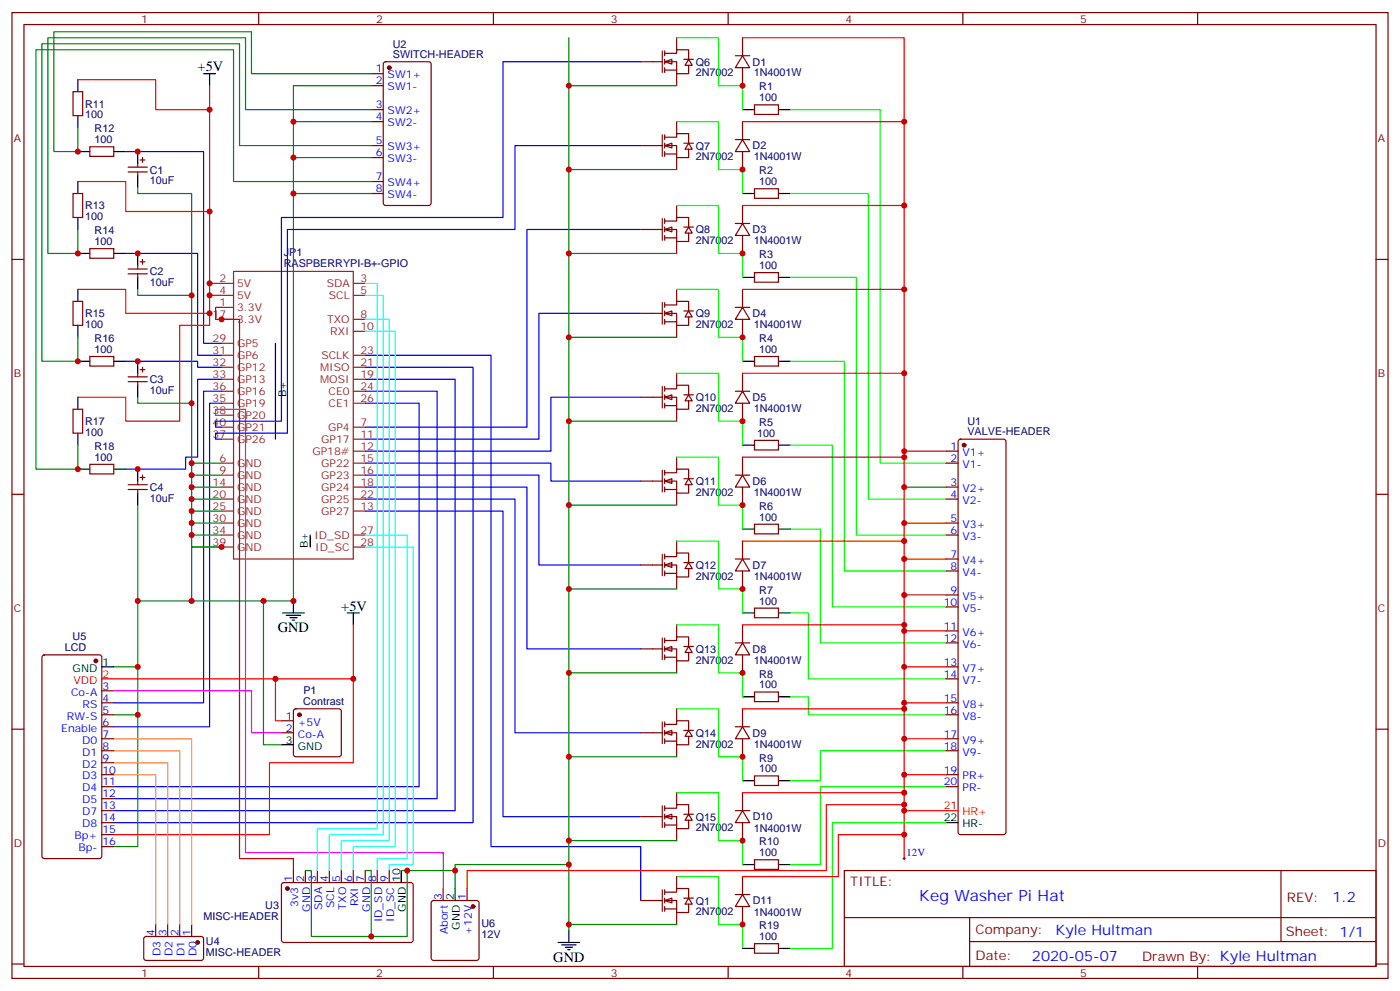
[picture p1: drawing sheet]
<svg xmlns="http://www.w3.org/2000/svg" width="412mm" height="292mm" viewBox="0 0 412 292" stroke-linecap="round" stroke-linejoin="round" font-family="sans-serif">
<g fill="none" stroke="#870000" stroke-width=".35">
<path d="M3.5 3.7h405.4v284.3h-405.4zM7.1 7.2h398.2v277.3h-398.2zM76.2 3.7v3.5M113.1 18.4l.5-.2h12.7l.6 .4 .1 41.2-.5 .6-12.9 .1-.7-.5v-41.1zM145.3 3.7v3.5M214.5 3.7v3.5M216.6 16.4h4.2M218.7 16.4l2.1 3.5h-4.2zM218.7 11.1v5.3M218.7 19.9v5.3M283.6 3.7v3.5M352.8 3.7v3.5"/>
<path d="M21.5 27h2.8v7h-2.8zM109.4 21.7h3.5M109.4 25.2h3.5M109.4 32.3h3.5M109.4 35.8h3.5M218.7 35.8v5.3M222.2 30.9h7.1v2.8h-7.1zM21.5 57h2.8v7h-2.8zM26.5 43.2h7v2.8h-7zM37.7 49.2h5.7M37.7 50.6h5.7M40.6 48.2v1"/>
<path d="M40.6 50.6v1.1M41.3 47.1h1.4M42 46.4v1.4M109.4 42.9h3.5M109.4 46.4h3.5M109.4 53.4h3.5M109.4 57h3.5M216.6 41.1h4.2M218.7 41.1l2.1 3.5h-4.2zM218.7 44.6v5.3M222.2 55.6h7.1v2.8h-7.1zM3.5 76.4h3.6"/>
<path d="M26.5 73.2h7v2.8h-7zM37.7 79.2h5.7M40.6 78.1v1.1M41.3 77.1h1.4M42 76.4v1.4M216.6 65.8h4.2M218.7 65.8l2.1 3.5h-4.2zM218.7 60.5v5.3M218.7 69.3v5.3M405.3 76.4h3.6M21.5 88.7h2.8v7.1h-2.8zM37.7 80.6h5.7"/>
<path d="M40.6 80.6v1.1M216.6 90.5h4.2M218.7 90.5l2.1 3.5h-4.2zM218.7 85.2v5.3M218.7 94v5.3M222.2 80.3h7.1v2.8h-7.1zM26.5 105h7v2.8h-7zM37.7 110.9h5.7M37.7 112.4h5.7M40.6 109.9v1M40.6 112.4v1M41.3 108.8h1.4"/>
<path d="M42 108.1v1.4M216.6 115.2h4.2M218.7 115.2l2.1 3.5h-4.2zM218.7 109.9v5.3M218.7 118.7v5.3M222.2 105h7.1v2.8h-7.1zM21.5 120.5h2.8v7h-2.8zM26.5 136.7h7v2.8h-7zM42 139.9v1.4M216.6 139.9h4.2M218.7 139.9l2.1 3.5h-4.2zM218.7 134.6v5.3"/>
<path d="M222.2 129.6h7.1v2.9h-7.1zM278.7 132.8h3.5M278.7 136.3h3.5M282.5 129.5l.4-.2h12.7l.5 .2 .2 .5v115l-.2 .5-.5 .2h-12.7l-.5-.2-.2-.5v-115zM3.5 145.5h3.6M37.7 142.7h5.7M37.7 144.1h5.7M40.6 141.6v1.1M40.6 144.1v1.1M41.3 140.6h1.4M218.7 143.4v5.3M218.7 159.3v5.3"/>
<path d="M222.2 154.3h7.1v2.9h-7.1zM278.7 143.4h3.5M278.7 146.9h3.5M278.7 154h3.5M278.7 157.5h3.5M405.3 145.5h3.6M216.6 164.6h4.2M218.7 164.6l2.1 3.5h-4.2zM218.7 168.1v5.3M222.2 179h7.1v2.9h-7.1zM278.7 164.6h3.5M278.7 168.1h3.5"/>
<path d="M278.7 175.2h3.5M278.7 178.7h3.5M12.6 193l.5-.2h16.2l.6 .4 .1 58.9-.5 .6-16.4 .1-.7-.5-.1-58.8zM216.6 189.3h4.2M218.7 189.3l2.1 3.5h-4.2zM218.7 184v5.3M218.7 192.8v5.3M278.7 189.3h3.5M278.7 185.7h3.5M278.7 196.3h3.5M278.7 199.8h3.5M3.5 214.7h3.6"/>
<path d="M30 214h3.5M30 206.9h3.5M30 210.4h3.5M30 217.5h3.5M30 203.4h3.5M216.6 214h4.2M218.7 214l2.1 3.5h-4.2zM218.7 208.7v5.3M218.7 217.5v5.3M222.2 203.7h7.1v2.9h-7.1zM278.7 206.9h3.5M278.7 210.4h3.5"/>
<path d="M278.7 217.5h3.5M405.3 214.7h3.6M30 238.7h3.5M30 221h3.5M30 228.1h3.5M30 231.6h3.5M30 224.5h3.5M30 235.1h3.5M216.6 238.7h4.2M218.7 238.7l2.1 3.5h-4.2zM218.7 233.4v5.3M222.2 228.4h7.1v2.8h-7.1z"/>
<path d="M278.7 221h3.5M278.7 228.1h3.5M278.7 231.6h3.5M30 242.2h3.5M30 245.7h3.5M30 249.2h3.5M86.4 256.3v3.5M90 256.3v3.5M93.5 256.3v3.5M97 256.3v3.5M100.5 256.3v3.5M104.1 256.3v3.5"/>
<path d="M107.6 256.3v3.5M111.1 256.3v3.5M114.7 256.3v3.5M218.7 242.2v5.3M222.2 253.1h7.1v2.8h-7.1zM248.7 256.3h156.6v28.2h-156.6zM377.3 256.3v20.9M42.6 275.9l.4-.2 16.5 .1 .5 .6-.1 5.9-.6 .5-16.5-.1-.5-.7v-5.6zM45.9 272.2v3.5M49.4 272.2v3.5M52.9 272.2v3.5M56.4 272.2v3.5"/>
<path d="M83.1 260l.5-.2 37.7 .1 .4 .6-.1 16.5-.6 .5-37.7-.1-.4-.6v-16.3zM248.7 270.1h156.5M285.6 277.2h119.6M285.6 270.1v14.2M3.5 283.8h3.6M76.2 284.5v3.5M145.3 284.5v3.5M214.5 284.5v3.5M283.6 284.5v3.5M352.8 284.5v3.5M405.3 283.8h3.6"/>
</g>
<g fill="none" stroke="#000" stroke-width=".35">
<path d="M22.9 23.5v3.5M22.9 34v3.6M60 21.7h3.5M61.7 21.7v3.5M218.7 32.3h3.5M229.3 32.3h3.5M22.9 53.4v3.6M22.9 44.6h3.6M33.5 44.6h3.5M40.6 44.6v3.6M40.6 51.7v3.5M218.7 57h3.5"/>
<path d="M229.3 57h3.5M22.9 64v3.6M22.9 74.6h3.6M33.5 74.6h3.5M40.6 74.6v3.5M22.9 85.2v3.5M22.9 95.8v3.5M40.6 81.7v3.5M218.7 81.7h3.5M229.3 81.7h3.5M22.9 106.4h3.6M22.9 116.9v3.6"/>
<path d="M33.5 106.4h3.5M40.6 106.4v3.5M40.6 113.4v3.5M81.1 101.1v28.2M218.7 106.4h3.5M229.3 106.4h3.5M22.9 127.5v3.6M22.9 138.1h3.6M33.5 138.1h3.5M40.6 138.1v3.5M218.7 131.1h3.5M229.3 131.1h3.5"/>
<path d="M40.6 145.2v3.5M91.4 157.5v3.5M218.7 155.8h3.5M229.3 155.8h3.5M86.4 176.9v3.5M30 196.3h3.5M83.3 180.4h6.3M84.3 181.2h4.2M85.4 181.9h2.1M86.1 182.6h.7M102.3 180.4h3.5M104.1 180.4v3.6"/>
<path d="M218.7 180.4h3.5M229.3 180.4h3.5M218.7 205.1h3.5M229.3 205.1h3.5M218.7 229.8h3.5M229.3 229.8h3.5M118.2 256.3v3.5M218.7 254.5h3.5M229.3 254.5h3.5M278.7 242.2h3.5M164.4 277.5h6.3M165.5 278.2h4.2"/>
<path d="M166.5 278.9h2.1M167.2 279.6h.7M167.6 273.9v3.6"/>
</g>
<g fill="none" stroke="#8c2424" stroke-width=".35">
<path d="M68.8 79.9h35.3v84.7h-35.3zM65.3 90.5h3.5M65.3 83.4h3.5M65.3 87h3.5M65.3 94h3.5M104.1 83.4h3.5M104.1 87h3.5M104.1 94h3.5M104.1 97.5h3.5M65.3 111.7h3.5M65.3 108.1h3.5M65.3 104.6h3.5"/>
<path d="M65.3 118.7h3.5M65.3 115.2h3.5M65.3 101.1h3.5M104.1 111.7h3.5M104.1 108.1h3.5M104.1 104.6h3.5M104.1 118.7h3.5M104.1 115.2h3.5M65.3 125.8h3.5M65.3 139.9h3.5M65.3 129.3h3.5M65.3 136.3h3.5"/>
<path d="M65.3 122.2h3.5M104.1 125.8h3.5M104.1 139.9h3.5M104.1 129.3h3.5M104.1 136.3h3.5M104.1 132.8h3.5M65.3 150.5h3.5M65.3 146.9h3.5M65.3 143.4h3.5M65.3 154h3.5M65.3 157.5h3.5M104.1 150.5h3.5"/>
<path d="M104.1 146.9h3.5M104.1 143.4h3.5M104.1 157.5h3.5M65.3 161h3.5M104.1 161h3.5"/>
</g>
<g fill="none" stroke="#00f" stroke-width=".35">
<path d="M37 44.6h23v56.5h5.3M37 74.6h21.2v30h7.1M188.7 67.6h-33.5v58.2h-47.6M188.7 92.3h-30v37h-51.1M37 106.4h21.2v1.7h7.1M65.3 111.7h-7.1v22.9h-3.5v3.5h-17.7M65.3 115.2h-5.3v91.7h-26.5M65.3 118.7h-3.6v95.3h-28.2M107.6 118.7h15.9v112.9h-90M107.6 115.2h21.2v119.9h-95.3M107.6 111.7h26.5v127h-100.6M107.6 108.1h31.7v134.1h-105.8"/>
<path d="M107.6 104.6h37v144.6h44.1v15.9M188.7 116.9h-26.4v15.9h-54.7M107.6 136.3h54.7v5.3h26.4M107.6 139.9h51.1v26.4h30M107.6 143.4h47.6v47.6h33.5M107.6 146.9h44.1v68.8h37M107.6 150.5h40.6v89.9h40.5"/>
</g>
<path d="M232.8 32.3h26.5v104h19.4M232.8 57h23v89.9h22.9M232.8 81.7h19.4v75.8h26.5M232.8 106.4h15.9v61.7h30M232.8 131.1h12.4v47.6h33.5M232.8 155.8h8.9v33.5h37M232.8 180.4h5.3v19.4h40.6M232.8 205.1h5.3v5.3h40.6M278.7 221h-37v8.8h-8.9M278.7 231.6h-37v22.9h-8.9" fill="none" stroke="#0f0" stroke-width=".35"/>
<g fill="#870000" stroke="#870000" stroke-width=".35">
<circle cx="284" cy="131.1" r=".53"/>
<circle cx="114.7" cy="19.9" r=".53"/>
<circle cx="58.2" cy="277.5" r=".53"/>
<circle cx="84.7" cy="261.6" r=".53"/>
<circle cx="28.2" cy="194.6" r=".53"/>
</g>
<path d="M22.9 23.5h23v8.8h15.8v-7.1M61.7 32.3v30h-24.7v-8.9h-14.1M61.7 62.3v30h-24.7v-7.1h-14.1M61.7 92.3v3.5h-8.8v28.2h-15.9v-7.1h-14.1M61.7 83.4h3.6M61.7 87h3.6M30 199.8h74.1M104.1 184v40.5h-24.7v21.2h-45.9M278.7 238.7h3.5" fill="none" stroke="#f00" stroke-width=".35"/>
<g fill="none" stroke="#008700" stroke-width=".35">
<path d="M109.4 35.8h-23v10.6M109.4 25.2h-23v10.6M109.4 32.3h-37.1v-21.2h-58.2v63.5h8.8v-7M109.4 21.7h-35.3v-12.4h-58.2v35.3h7v-7M40.6 55.2v1.8h15.8v30M109.4 57h-23v119.9h-30v-15.9h8.9h-8.9v-3.5M109.4 46.4h-23v10.6M109.4 53.4h-40.6v-38.8h-58.2v123.5h12.3v-7M109.4 42.9h-38.8v-30h-58.3v93.5h10.6v-7.1M40.6 85.2v1.8h15.8v31.7M40.6 116.9v1.8h15.8v17.6M56.4 139.9v3.5h8.9"/>
<path d="M65.3 136.3h-8.9v3.6h8.9M40.6 148.7v28.2h15.8M56.4 143.4v3.5h8.9M56.4 146.9v3.6h8.9M56.4 150.5v3.5h8.9M56.4 154v3.5h8.9M40.6 176.9v19.4h-7.1M40.6 196.3v52.9h-7.1M33.5 210.4h7.1"/>
</g>
<path d="M65.3 90.5h-1.8v3.5h7.1v158.8h15.8v3.5" fill="none" stroke="#c00" stroke-width=".35"/>
<path d="M65.3 122.2h-1.8v-1.7h8.8v130.5h58.2v10.6" fill="none" stroke="#f0f" stroke-width=".35"/>
<path d="M107.6 97.5h8.8v151.7h-12.3v7.1M107.6 94h7.1v153.5h-14.2v8.8M107.6 157.5h12.3v95.3h-8.8v3.5M107.6 161h14.1v93.5h-7v1.8" fill="none" stroke="#0ff" stroke-width=".35"/>
<path d="M33.5 217.5h22.9v54.7M33.5 228.1h12.4v44.1M33.5 224.5h15.9v47.7M33.5 221h19.4v51.2" fill="none" stroke="#f90" stroke-width=".35"/>
<path d="M266 252.8h.7M266.3 252.4v.7" fill="none" stroke="#000" stroke-width=".29"/>
<g fill="#fff" stroke="#870000" stroke-width=".35">
<path d="M195.8 18.2l2.1-.7v1.4z"/>
<path d="M202.8 17.5l1.1 1.7h-2.1z"/>
</g>
<path d="M188.7 18.2h6.4M195.1 15v6.3M195.8 15.7h3.5v-1.1h3.5v2.9M195.8 18.2h3.5v3.5h3.5v-2.5M195.8 15v1.4M195.8 17.5v1.4M195.8 19.9v1.4M199.3 11.1v3.5M201.4 17.5h2.9M195.8 20.6h3.5M199.3 21.7v3.5" fill="none" stroke="#870000" stroke-width=".35"/>
<g fill="#fff" stroke="#870000" stroke-width=".35">
<path d="M195.8 42.9l2.1-.7v1.4z"/>
<path d="M202.8 42.2l1.1 1.7h-2.1z"/>
</g>
<path d="M195.1 39.7v6.3M195.8 39.7v1.4M199.3 35.8v3.5M188.7 42.9h6.4M195.8 40.4h3.5v-1.1h3.5v2.9M195.8 42.9h3.5v3.5h3.5v-2.5M195.8 45.3h3.5M195.8 42.2v1.4M195.8 44.6v1.4M199.3 46.4v3.5M201.4 42.2h2.9" fill="none" stroke="#870000" stroke-width=".35"/>
<g fill="#fff" stroke="#870000" stroke-width=".35">
<path d="M195.8 67.6l2.1-.7v1.4z"/>
<path d="M202.8 66.9l1.1 1.7h-2.1z"/>
</g>
<path d="M188.7 67.6h6.4M195.1 64.4v6.3M195.8 65.1h3.5v-1.1h3.5v2.9M195.8 67.6h3.5v3.5h3.5v-2.5M195.8 70h3.5M195.8 64.4v1.4M195.8 66.9v1.4M195.8 69.3v1.4M199.3 60.5v3.5M199.3 71.1v3.5M201.4 66.9h2.9" fill="none" stroke="#870000" stroke-width=".35"/>
<g fill="#fff" stroke="#870000" stroke-width=".35">
<path d="M195.8 92.3l2.1-.8v1.5z"/>
<path d="M202.8 91.5l1.1 1.8h-2.1z"/>
</g>
<path d="M188.7 92.3h6.4M195.1 89.1v6.3M195.8 89.8h3.5v-1.1h3.5v2.8M195.8 92.3h3.5v3.5h3.5v-2.5M195.8 94.7h3.5M195.8 89.1v1.4M195.8 91.5v1.5M195.8 94v1.4M199.3 85.2v3.5M199.3 95.8v3.5M201.4 91.5h2.9" fill="none" stroke="#870000" stroke-width=".35"/>
<g fill="#fff" stroke="#870000" stroke-width=".35">
<path d="M195.8 116.9l2.1-.7v1.5z"/>
<path d="M202.8 116.2l1.1 1.8h-2.1z"/>
</g>
<path d="M188.7 116.9h6.4M195.1 113.8v6.3M195.8 114.5h3.5v-1.1h3.5v2.8M195.8 116.9h3.5v3.6h3.5v-2.5M195.8 119.4h3.5M195.8 113.8v1.4M195.8 116.2v1.5M195.8 118.7v1.4M199.3 109.9v3.5M201.4 116.2h2.9M199.3 120.5v3.5" fill="none" stroke="#870000" stroke-width=".35"/>
<g fill="#fff" stroke="#870000" stroke-width=".35">
<path d="M195.8 141.6l2.1-.7v1.4z"/>
<path d="M202.8 140.9l1.1 1.8h-2.1z"/>
</g>
<path d="M195.1 138.5v6.3M195.8 139.2h3.5v-1.1h3.5v2.8M195.8 138.5v1.4M199.3 134.6v3.5M188.7 141.6h6.4M195.8 141.6h3.5v3.6h3.5v-2.5M195.8 144.1h3.5M195.8 140.9v1.4M195.8 143.4v1.4M199.3 145.2v3.5M201.4 140.9h2.9" fill="none" stroke="#870000" stroke-width=".35"/>
<g fill="#fff" stroke="#870000" stroke-width=".35">
<path d="M195.8 166.3l2.1-.7v1.4z"/>
<path d="M202.8 165.6l1.1 1.8h-2.1z"/>
</g>
<path d="M199.3 159.3v3.5M188.7 166.3h6.4M195.1 163.2v6.3M195.8 163.9h3.5v-1.1h3.5v2.8M195.8 166.3h3.5v3.6h3.5v-2.5M195.8 168.8h3.5M195.8 163.2v1.4M195.8 165.6v1.4M195.8 168.1v1.4M199.3 169.9v3.5M201.4 165.6h2.9" fill="none" stroke="#870000" stroke-width=".35"/>
<g fill="#fff" stroke="#870000" stroke-width=".35">
<path d="M195.8 191l2.1-.7v1.4z"/>
<path d="M202.8 190.3l1.1 1.8h-2.1z"/>
</g>
<path d="M188.7 191h6.4M195.1 187.9v6.3M195.8 188.6h3.5v-1.1h3.5v2.8M195.8 191h3.5v3.6h3.5v-2.5M195.8 193.5h3.5M195.8 187.9v1.4M195.8 190.3v1.4M195.8 192.8v1.4M199.3 184v3.5M199.3 194.6v3.5M201.4 190.3h2.9" fill="none" stroke="#870000" stroke-width=".35"/>
<g fill="#fff" stroke="#870000" stroke-width=".35">
<path d="M195.8 215.7l2.1-.7v1.4z"/>
<path d="M202.8 215l1.1 1.8h-2.1z"/>
</g>
<path d="M188.7 215.7h6.4M195.1 212.5v6.4M195.8 213.3h3.5v-1.1h3.5v2.8M195.8 215.7h3.5v3.6h3.5v-2.5M195.8 218.2h3.5M195.8 212.5v1.5M195.8 215v1.4M195.8 217.5v1.4M199.3 208.7v3.5M199.3 219.3v3.5M201.4 215h2.9" fill="none" stroke="#870000" stroke-width=".35"/>
<g fill="#fff" stroke="#870000" stroke-width=".35">
<path d="M195.8 240.4l2.1-.7v1.4z"/>
<path d="M202.8 239.7l1.1 1.8h-2.1z"/>
</g>
<g fill="none" stroke="#870000" stroke-width=".35">
<path d="M82.9 212.2h3.5M82.9 215.7h3.5M86.7 208.9l.4-.2h12.7l.5 .2 .2 .5v12.7l-.2 .5-.5 .2h-12.7l-.5-.3-.2-.4v-12.7zM195.1 237.2v6.4M195.8 237.9h3.5v-1h3.5v2.8M195.8 237.2v1.5M195.8 239.7v1.4M199.3 233.4v3.5M201.4 239.7h2.9M188.7 240.4h6.4M195.8 240.4h3.5v3.5h3.5v-2.4M195.8 242.9h3.5"/>
<path d="M195.8 242.2v1.4M199.3 243.9v3.6M127.2 265.3l.5-.2h12.7l.5 .2 .2 .5v16.2l-.2 .5-.5 .3h-12.7l-.5-.3-.2-.5v-16.2zM130.5 261.6v3.5M137.6 261.6v3.5"/>
</g>
<path d="M199.3 11.1h12.4v14.1h7v7.1M199.3 35.8h12.4v14.1h7v7.1M199.3 60.5h12.4v14.1h7v7.1M199.3 85.2h12.4v14.1h7v7.1M199.3 109.9h12.4v14.1h7v7.1M199.3 134.6h12.4v14.1h7v7.1M199.3 159.3h12.4v14.1h7v7M199.3 184h12.4v14.1h7v7M199.3 208.7h12.4v14.1h7v7M199.3 233.4h12.4v14.1h7v7M199.3 258.1h12.4v14.1h7v7" fill="none" stroke="#0f0" stroke-width=".35"/>
<path d="M188.7 18.2h-40.5v45.8h-65.3v60h-19.4v1.8h1.8M188.7 42.9h-37v24.7h-67v59.9h-21.2v1.8h1.8" fill="none" stroke="#00f" stroke-width=".35"/>
<path d="M107.6 87h5.3v158.7h-15.9v10.6M107.6 83.4h3.5v160.5h-17.6v12.4" fill="none" stroke="#0ff" stroke-width=".35"/>
<g fill="#870000" stroke="#870000" stroke-width=".35">
<circle cx="88.2" cy="210.4" r=".53"/>
<circle cx="139.3" cy="266.9" r=".53"/>
</g>
<path d="M82.9 219.3h3.5M134.1 261.6v3.5" fill="none" stroke="#000" stroke-width=".35"/>
<path d="M33.5 203.4h40.6v12.3h8.8" fill="none" stroke="#f0f" stroke-width=".35"/>
<path d="M218.7 11.1h47.6v241.7M218.7 35.8h47.6M218.7 60.5h47.6M218.7 85.2h47.6M81.1 199.8v12.4h1.8" fill="none" stroke="#f00" stroke-width=".35"/>
<path d="M77.6 176.9v42.4h5.3" fill="none" stroke="#008700" stroke-width=".35"/>
<g fill="#fff" stroke="#870000" stroke-width=".35">
<path d="M195.8 265.1l2.1-.7v1.4z"/>
<path d="M202.8 264.4l1.1 1.8h-2.1z"/>
</g>
<g fill="none" stroke="#870000" stroke-width=".35">
<path d="M199.3 258.1v3.5M218.7 258.1v5.2M188.7 265.1h6.4M195.1 261.9v6.4M195.8 262.6h3.5v-1h3.5v2.8M195.8 265.1h3.5v3.5h3.5v-2.4M195.8 267.6h3.5M195.8 261.9v1.4M195.8 264.4v1.4M195.8 266.9v1.4M199.3 268.6v3.6M201.4 264.4h2.9"/>
<path d="M216.6 263.3h4.2M218.7 263.3l2.1 3.6h-4.2zM218.7 266.9v5.3M222.2 277.8h7.1v2.8h-7.1z"/>
</g>
<path d="M218.7 279.2h3.5M229.3 279.2h3.5" fill="none" stroke="#000" stroke-width=".35"/>
<path d="M278.7 242.2h-33.5v37h-12.4" fill="none" stroke="#0f0" stroke-width=".35"/>
<g fill="none" stroke="#f00" stroke-width=".35">
<path d="M218.7 109.9h47.6M218.7 134.6h47.6M266.3 132.8h12.4M218.7 159.3h47.6M266.3 154h12.4M266.3 164.6h12.4M266.3 175.2h12.4M218.7 184h47.6M266.3 196.3h12.4M266.3 185.7h12.4M218.7 208.7h47.6M266.3 206.9h12.4"/>
<path d="M266.3 217.5h12.4M218.7 233.4h47.6M266.3 236.9h-22.9v19.4h-105.8v5.3M266.3 228.1h12.4M266.3 238.7h12.4M266.3 245.7h-19.4v12.4h-28.2"/>
</g>
<g fill="none" stroke="#008700" stroke-width=".35">
<path d="M167.6 11.1v262.8M167.6 25.2h31.7M167.6 49.9h31.7M167.6 74.6h31.7M167.6 99.3h31.7M167.6 124h31.7M167.6 148.7h31.7M266.3 143.4h12.4M167.6 173.4h31.7M167.6 198.1h31.7M167.6 222.8h31.7M90 256.3h1.7v19.4h17.7"/>
<path d="M107.6 256.3h1.8v19.4h10.5v-19.4M118.2 256.3h15.9M167.6 254.5h-33.5v7.1M167.6 247.5h31.7M167.6 272.2h31.7"/>
</g>
<g fill="#c00">
<circle cx="109.4" cy="275.7" r=".88"/>
<circle cx="134.1" cy="256.3" r=".88"/>
<circle cx="266.3" cy="236.9" r=".88"/>
<circle cx="167.6" cy="272.2" r=".88"/>
<circle cx="167.6" cy="222.8" r=".88"/>
<circle cx="167.6" cy="173.4" r=".88"/>
<circle cx="167.6" cy="124" r=".88"/>
<circle cx="167.6" cy="74.6" r=".88"/>
<circle cx="167.6" cy="25.2" r=".88"/>
<circle cx="266.3" cy="238.7" r=".88"/>
<circle cx="266.3" cy="217.5" r=".88"/>
<circle cx="266.3" cy="196.3" r=".88"/>
<circle cx="266.3" cy="164.6" r=".88"/>
<circle cx="266.3" cy="143.4" r=".88"/>
<circle cx="266.3" cy="109.9" r=".88"/>
<circle cx="266.3" cy="184" r=".88"/>
<circle cx="266.3" cy="208.7" r=".88"/>
<circle cx="266.3" cy="233.4" r=".88"/>
<circle cx="218.7" cy="272.2" r=".88"/>
<circle cx="218.7" cy="222.8" r=".88"/>
<circle cx="266.3" cy="60.5" r=".88"/>
<circle cx="77.6" cy="176.9" r=".88"/>
<circle cx="218.7" cy="198.1" r=".88"/>
<circle cx="218.7" cy="124" r=".88"/>
<circle cx="65.3" cy="94" r=".88"/>
<circle cx="40.6" cy="196.3" r=".88"/>
<circle cx="61.7" cy="87" r=".88"/>
<circle cx="61.7" cy="92.3" r=".88"/>
<circle cx="61.7" cy="32.3" r=".88"/>
<circle cx="22.9" cy="44.6" r=".88"/>
<circle cx="22.9" cy="74.6" r=".88"/>
<circle cx="22.9" cy="106.4" r=".88"/>
<circle cx="22.9" cy="138.1" r=".88"/>
<circle cx="56.4" cy="118.7" r=".88"/>
<circle cx="56.4" cy="176.9" r=".88"/>
<circle cx="86.4" cy="176.9" r=".88"/>
<circle cx="65.3" cy="161" r=".88"/>
<circle cx="56.4" cy="154" r=".88"/>
<circle cx="56.4" cy="146.9" r=".88"/>
<circle cx="56.4" cy="139.9" r=".88"/>
<circle cx="86.4" cy="35.8" r=".88"/>
<circle cx="86.4" cy="57" r=".88"/>
<circle cx="40.6" cy="106.4" r=".88"/>
<circle cx="40.6" cy="44.6" r=".88"/>
<circle cx="40.6" cy="74.6" r=".88"/>
<circle cx="40.6" cy="138.1" r=".88"/>
<circle cx="86.4" cy="46.4" r=".88"/>
<circle cx="56.4" cy="143.4" r=".88"/>
<circle cx="56.4" cy="150.5" r=".88"/>
<circle cx="56.4" cy="157.5" r=".88"/>
<circle cx="56.4" cy="136.3" r=".88"/>
<circle cx="56.4" cy="87" r=".88"/>
<circle cx="61.7" cy="62.3" r=".88"/>
<circle cx="61.7" cy="83.4" r=".88"/>
<circle cx="40.6" cy="176.9" r=".88"/>
<circle cx="40.6" cy="210.4" r=".88"/>
<circle cx="218.7" cy="99.3" r=".88"/>
<circle cx="218.7" cy="148.7" r=".88"/>
<circle cx="218.7" cy="247.5" r=".88"/>
<circle cx="218.7" cy="173.4" r=".88"/>
<circle cx="104.1" cy="199.8" r=".88"/>
<circle cx="81.1" cy="199.8" r=".88"/>
<circle cx="218.7" cy="25.2" r=".88"/>
<circle cx="218.7" cy="49.9" r=".88"/>
<circle cx="218.7" cy="74.6" r=".88"/>
<circle cx="266.3" cy="35.8" r=".88"/>
<circle cx="266.3" cy="85.2" r=".88"/>
<circle cx="266.3" cy="245.7" r=".88"/>
<circle cx="266.3" cy="159.3" r=".88"/>
<circle cx="266.3" cy="134.6" r=".88"/>
<circle cx="266.3" cy="132.8" r=".88"/>
<circle cx="266.3" cy="154" r=".88"/>
<circle cx="266.3" cy="175.2" r=".88"/>
<circle cx="266.3" cy="206.9" r=".88"/>
<circle cx="266.3" cy="228.1" r=".88"/>
<circle cx="167.6" cy="49.9" r=".88"/>
<circle cx="167.6" cy="99.3" r=".88"/>
<circle cx="167.6" cy="148.7" r=".88"/>
<circle cx="167.6" cy="198.1" r=".88"/>
<circle cx="167.6" cy="247.5" r=".88"/>
<circle cx="167.6" cy="254.5" r=".88"/>
<circle cx="266.3" cy="185.7" r=".88"/>
<circle cx="119.9" cy="256.3" r=".88"/>
</g>
<text font-size="4.6" fill="#00f" x="270.8" y="265.3">Keg Washer Pi Hat</text>
<g font-size="4.2">
<text x="58.2" y="21">+5V</text>
<text x="100.5" y="179.7">+5V</text>
<text x="81.8" y="186.1">GND</text>
<text x="163" y="283.1">GND</text>
</g>
<g font-size="4.2" fill="#00f">
<text x="392.5" y="265.6">1.2</text>
<text x="310.9" y="275.1">Kyle Hultman</text>
<text x="304" y="282.9">2020-05-07</text>
</g>
<g font-size="3.9" fill="#800">
<text x="250.5" y="260.9">TITLE:</text>
<text x="379.1" y="265.6">REV:</text>
<text x="287.4" y="275.1">Company:</text>
<text x="378.7" y="275.7">Sheet: 1/1</text>
<text x="287.4" y="282.8">Date:</text>
<text x="336.4" y="282.8">Drawn By: Kyle Hultman</text>
</g>
<g font-size="3.2" fill="#800">
<text x="41.6" y="6.7">1</text>
<text x="110.8" y="6.7">2</text>
<text x="179.9" y="6.7">3</text>
<text x="249.1" y="6.7">4</text>
<text x="318.2" y="6.7">5</text>
<text x="4.1" y="41.8">A</text>
<text x="405.9" y="41.8">A</text>
<text x="4.1" y="110.9">B</text>
<text x="405.9" y="110.9">B</text>
<text x="4.1" y="180.1">C</text>
<text x="405.9" y="180.1">C</text>
<text x="4.1" y="249.2">D</text>
<text x="405.9" y="249.2">D</text>
<text x="41.6" y="287.5">1</text>
<text x="110.8" y="287.5">2</text>
<text x="179.9" y="287.5">3</text>
<text x="249.1" y="287.5">4</text>
<text x="318.2" y="287.5">5</text>
</g>
<g font-size="3.2" fill="#000080">
<text x="115.7" y="17">SWITCH-HEADER</text>
<text x="115.7" y="14">U2</text>
<text x="205" y="22.5">2N7002</text>
<text x="205" y="19.3">Q6</text>
<text x="221.7" y="19.3">D1</text>
<text x="222.1" y="22.5">1N4001W</text>
<text x="223.7" y="29.8">100</text>
<text x="223.7" y="26.6">R1</text>
<text x="25" y="34.8">100</text>
<text x="25" y="31.7">R11</text>
<text x="27.9" y="39">R12</text>
<text x="27.9" y="42.2">100</text>
<text x="205" y="47.2">2N7002</text>
<text x="205" y="44">Q7</text>
<text x="221.7" y="44">D2</text>
<text x="222.1" y="47.2">1N4001W</text>
<text x="44.1" y="51.1">C1</text>
<text x="223.7" y="51.3">R2</text>
<text x="44.1" y="54.3">10uF</text>
<text x="223.7" y="54.5">100</text>
<text x="25" y="64.8">100</text>
<text x="25" y="61.6">R13</text>
<text x="27.9" y="69">R14</text>
<text x="205" y="71.9">2N7002</text>
<text x="205" y="68.7">Q8</text>
<text x="221.7" y="68.7">D3</text>
<text x="222.1" y="71.9">1N4001W</text>
<text x="27.9" y="72.1">100</text>
<text x="83.6" y="75.4">JP1</text>
<text x="223.7" y="76">R3</text>
<text x="44.1" y="81">C2</text>
<text x="83.6" y="78.7">RASPBERRYPI-B+-GPIO</text>
<text x="223.7" y="79.2">100</text>
<text x="44.1" y="84.2">10uF</text>
<text x="25" y="93.4">R15</text>
<text x="205" y="93.4">Q9</text>
<text x="221.7" y="93.4">D4</text>
<text x="25" y="96.6">100</text>
<text x="27.9" y="100.7">R16</text>
<text x="205" y="96.6">2N7002</text>
<text x="222.1" y="96.6">1N4001W</text>
<text x="223.7" y="100.7">R4</text>
<text x="27.9" y="103.9">100</text>
<text x="223.7" y="103.9">100</text>
<text x="44.1" y="112.8">C3</text>
<text x="44.1" y="116">10uF</text>
<text x="205" y="118.1">Q10</text>
<text x="221.7" y="118">D5</text>
<text x="25" y="125.1">R17</text>
<text x="205" y="121.3">2N7002</text>
<text x="222.1" y="121.4">1N4001W</text>
<text x="223.7" y="125.4">R5</text>
<text x="285" y="125">U1</text>
<text x="25" y="128.3">100</text>
<text x="223" y="128.6">100</text>
<text x="285" y="128.1">VALVE-HEADER</text>
<text x="27.9" y="135.6">100</text>
<text x="27.9" y="132.5">R18</text>
<text x="205" y="142.8">Q11</text>
<text x="221.7" y="142.7">D6</text>
<text x="44.1" y="147.7">10uF</text>
<text x="44.1" y="144.5">C4</text>
<text x="205" y="146">2N7002</text>
<text x="222.1" y="146.1">1N4001W</text>
<text x="223.7" y="153.3">100</text>
<text x="223.7" y="150.1">R6</text>
<text x="205" y="167.5">Q12</text>
<text x="221.7" y="167.4">D7</text>
<text x="205" y="170.7">2N7002</text>
<text x="222.1" y="170.8">1N4001W</text>
<text x="223.7" y="178">100</text>
<text x="223.7" y="174.8">R7</text>
<text x="19.1" y="191.6">LCD</text>
<text x="21.4" y="188.4">U5</text>
<text x="205" y="195.4">2N7002</text>
<text x="205" y="192.2">Q13</text>
<text x="221.7" y="192.1">D8</text>
<text x="222.1" y="195.5">1N4001W</text>
<text x="223.7" y="202.7">100</text>
<text x="223.7" y="199.5">R8</text>
<text x="89.4" y="207.4">Contrast</text>
<text x="89.4" y="204.3">P1</text>
<text x="205" y="220.1">2N7002</text>
<text x="205" y="216.9">Q14</text>
<text x="221.7" y="216.8">D9</text>
<text x="222.1" y="220.2">1N4001W</text>
<text x="223.7" y="227.4">100</text>
<text x="223.7" y="224.2">R9</text>
<text x="205" y="244.8">2N7002</text>
<text x="205" y="241.6">Q15</text>
<text x="221.8" y="241.5">D10</text>
<text x="222.1" y="244.9">1N4001W</text>
<text x="223.7" y="248.9">R10</text>
<text x="223.7" y="252.1">100</text>
<text x="78.1" y="267.7">U3</text>
<text x="205" y="269.5">2N7002</text>
<text x="205" y="266.3">Q1</text>
<text x="221.8" y="266.2">D11</text>
<text x="222.1" y="269.6">1N4001W</text>
<text x="60" y="270.8">MISC-HEADER</text>
<text x="141.8" y="273">U6</text>
<text x="223.7" y="273.6">R19</text>
<text x="60.7" y="281.3">MISC-HEADER</text>
<text x="60.7" y="278.2">U4</text>
<text x="141.8" y="276.2">12V</text>
<text x="223.7" y="276.8">100</text>
</g>
<g font-size="3.2" fill="#00f">
<text x="110.7" y="21.3">1</text>
<text x="114.2" y="23.1">SW1+</text>
<text x="110.7" y="24.9">2</text>
<text x="114.2" y="26.6">SW1-</text>
<text x="110.7" y="31.9">3</text>
<text x="110.7" y="35.5">4</text>
<text x="114.2" y="33.7">SW2+</text>
<text x="114.2" y="37.2">SW2-</text>
<text x="110.7" y="42.5">5</text>
<text x="110.7" y="46">6</text>
<text x="114.2" y="44.3">SW3+</text>
<text x="114.2" y="47.8">SW3-</text>
<text x="110.7" y="53.1">7</text>
<text x="110.7" y="56.6">8</text>
<text x="114.2" y="54.9">SW4+</text>
<text x="114.2" y="58.4">SW4-</text>
<text x="280" y="132.5">1</text>
<text x="280" y="136">2</text>
<text x="283.5" y="134.2">V1+</text>
<text x="283.5" y="137.8">V1-</text>
<text x="280" y="143.1">3</text>
<text x="280" y="146.6">4</text>
<text x="283.5" y="144.8">V2+</text>
<text x="283.5" y="148.3">V2-</text>
<text x="280" y="153.6">5</text>
<text x="283.5" y="155.4">V3+</text>
<text x="280" y="157.2">6</text>
<text x="283.5" y="158.9">V3-</text>
<text x="280" y="164.2">7</text>
<text x="280" y="167.7">8</text>
<text x="283.5" y="166">V4+</text>
<text x="283.5" y="169.5">V4-</text>
<text x="278" y="178.3">10</text>
<text x="280" y="174.8">9</text>
<text x="283.5" y="176.6">V5+</text>
<text x="278" y="185.4">11</text>
<text x="283.5" y="180.1">V5-</text>
<text x="278" y="188.9">12</text>
<text x="283.5" y="187.1">V6+</text>
<text x="283.5" y="190.7">V6-</text>
<text x="278" y="196">13</text>
<text x="283.5" y="197.7">V7+</text>
<text x="30.2" y="203">3</text>
<text x="278" y="199.5">14</text>
<text x="283.5" y="201.3">V7-</text>
<text x="20.9" y="204.8">Co-A</text>
<text x="24.3" y="208.3">RS</text>
<text x="30.2" y="206.6">4</text>
<text x="278" y="206.6">15</text>
<text x="283.5" y="208.3">V8+</text>
<text x="18" y="215.4">Enable</text>
<text x="19.7" y="211.8">RW-S</text>
<text x="30.2" y="210.1">5</text>
<text x="30.2" y="213.6">6</text>
<text x="84.2" y="211.8">1</text>
<text x="84.2" y="215.4">2</text>
<text x="87.7" y="213.6">+5V</text>
<text x="278" y="210.1">16</text>
<text x="283.5" y="211.8">V8-</text>
<text x="24.2" y="218.9">D0</text>
<text x="30.2" y="217.1">7</text>
<text x="30.2" y="220.7">8</text>
<text x="87.7" y="217.1">Co-A</text>
<text x="278" y="217.1">17</text>
<text x="278" y="220.7">18</text>
<text x="283.5" y="218.9">V9+</text>
<text x="24.2" y="222.4">D1</text>
<text x="24.2" y="226">D2</text>
<text x="30.2" y="224.2">9</text>
<text x="30.2" y="227.7">10</text>
<text x="278" y="227.7">19</text>
<text x="283.5" y="222.4">V9-</text>
<text x="24.2" y="229.5">D3</text>
<text x="24.2" y="233">D4</text>
<text x="30.2" y="231.2">11</text>
<text x="278" y="231.2">20</text>
<text x="283.5" y="229.5">PR+</text>
<text x="283.5" y="233">PR-</text>
<text x="24.2" y="236.5">D5</text>
<text x="30.2" y="234.8">12</text>
<text x="30.2" y="238.3">13</text>
<text x="24.2" y="240.1">D7</text>
<text x="24.2" y="243.6">D8</text>
<text x="30.2" y="241.8">14</text>
<text x="30.2" y="245.4">15</text>
<text x="21.9" y="247.1">Bp+</text>
<text x="23.1" y="250.6">Bp-</text>
<text x="30.2" y="248.9">16</text>
<text x="267.1" y="251.9">12V</text>
<text x="86.1" y="259.6" transform="rotate(-90 86.1 259.6)">1</text>
<text x="89.6" y="259.6" transform="rotate(-90 89.6 259.6)">2</text>
<text x="93.1" y="259.6" transform="rotate(-90 93.1 259.6)">3</text>
<text x="96.7" y="259.6" transform="rotate(-90 96.7 259.6)">4</text>
<text x="100.2" y="259.6" transform="rotate(-90 100.2 259.6)">5</text>
<text x="103.7" y="259.6" transform="rotate(-90 103.7 259.6)">6</text>
<text x="107.2" y="259.6" transform="rotate(-90 107.2 259.6)">7</text>
<text x="110.8" y="259.6" transform="rotate(-90 110.8 259.6)">8</text>
<text x="114.3" y="259.6" transform="rotate(-90 114.3 259.6)">9</text>
<text x="87.8" y="267" transform="rotate(-90 87.8 267)">3v3</text>
<text x="91.4" y="268.4" transform="rotate(-90 91.4 268.4)">GND</text>
<text x="94.9" y="267.9" transform="rotate(-90 94.9 267.9)">SDA</text>
<text x="98.4" y="267.3" transform="rotate(-90 98.4 267.3)">SCL</text>
<text x="102" y="267.8" transform="rotate(-90 102 267.8)">TXO</text>
<text x="105.5" y="266.8" transform="rotate(-90 105.5 266.8)">RXI</text>
<text x="109" y="268.4" transform="rotate(-90 109 268.4)">GND</text>
<text x="130.2" y="264.9" transform="rotate(-90 130.2 264.9)">3</text>
<text x="137.2" y="264.9" transform="rotate(-90 137.2 264.9)">1</text>
<text x="45.5" y="275.5" transform="rotate(-90 45.5 275.5)">4</text>
<text x="49" y="275.5" transform="rotate(-90 49 275.5)">3</text>
<text x="52.6" y="275.5" transform="rotate(-90 52.6 275.5)">2</text>
<text x="56.1" y="275.5" transform="rotate(-90 56.1 275.5)">1</text>
<text x="112.5" y="271.5" transform="rotate(-90 112.5 271.5)">ID_SD</text>
<text x="116.1" y="271.3" transform="rotate(-90 116.1 271.3)">ID_SC</text>
<text x="131.9" y="275.1" transform="rotate(-90 131.9 275.1)">Abort</text>
<text x="139" y="275.2" transform="rotate(-90 139 275.2)">+12V</text>
<text x="47.3" y="281.5" transform="rotate(-90 47.3 281.5)">D3</text>
<text x="50.8" y="281.5" transform="rotate(-90 50.8 281.5)">D2</text>
<text x="54.3" y="281.5" transform="rotate(-90 54.3 281.5)">D1</text>
<text x="57.9" y="281.5" transform="rotate(-90 57.9 281.5)">D0</text>
</g>
<g font-size="3.2" fill="#8d2323">
<text x="64.7" y="83.1">2</text>
<text x="106.2" y="83.1">3</text>
<text x="64.7" y="86.6">4</text>
<text x="69.8" y="88">5V</text>
<text x="69.8" y="84.5">5V</text>
<text x="96.2" y="84.5">SDA</text>
<text x="96.9" y="88">SCL</text>
<text x="106.2" y="86.6">5</text>
<text x="62.6" y="93.7">17</text>
<text x="64.7" y="90.1">1</text>
<text x="69.8" y="91.5">3.3V</text>
<text x="69.8" y="95.1">3.3V</text>
<text x="96.4" y="95.1">TXO</text>
<text x="106.2" y="93.7">8</text>
<text x="62.6" y="100.7">29</text>
<text x="97.3" y="98.6">RXI</text>
<text x="106.2" y="97.2">10</text>
<text x="62.6" y="104.2">31</text>
<text x="62.6" y="107.8">32</text>
<text x="69.8" y="102.1">GP5</text>
<text x="69.8" y="105.7">GP6</text>
<text x="94.7" y="105.7">SCLK</text>
<text x="106.2" y="107.8">21</text>
<text x="106.2" y="104.2">23</text>
<text x="62.6" y="111.3">33</text>
<text x="69.8" y="109.2">GP12</text>
<text x="69.8" y="112.7">GP13</text>
<text x="94.3" y="112.7">MOSI</text>
<text x="94.3" y="109.2">MISO</text>
<text x="106.2" y="111.3">19</text>
<text x="62.6" y="118.4">35</text>
<text x="62.6" y="114.8">36</text>
<text x="69.8" y="119.8">GP19</text>
<text x="69.8" y="116.2">GP16</text>
<text x="96.8" y="119.8">CE1</text>
<text x="96.8" y="116.2">CE0</text>
<text x="106.2" y="118.4">26</text>
<text x="106.2" y="114.8">24</text>
<text x="62.6" y="121.9">38</text>
<text x="62.6" y="125.4">40</text>
<text x="69.8" y="123.3">GP20</text>
<text x="106.2" y="125.4">7</text>
<text x="62.6" y="128.9">37</text>
<text x="69.8" y="130.4">GP26</text>
<text x="69.8" y="126.8">GP21</text>
<text x="94.6" y="130.4">GP17</text>
<text x="96.6" y="126.8">GP4</text>
<text x="106.2" y="128.9">11</text>
<text x="64.7" y="136">6</text>
<text x="69.8" y="137.4">GND</text>
<text x="92" y="133.9">GP18#</text>
<text x="94.6" y="137.4">GP22</text>
<text x="106.2" y="136">15</text>
<text x="106.2" y="132.5">12</text>
<text x="62.6" y="143.1">14</text>
<text x="64.7" y="139.5">9</text>
<text x="69.8" y="140.9">GND</text>
<text x="94.6" y="140.9">GP23</text>
<text x="106.2" y="143.1">18</text>
<text x="106.2" y="139.5">16</text>
<text x="62.6" y="146.6">20</text>
<text x="69.8" y="148">GND</text>
<text x="69.8" y="144.5">GND</text>
<text x="94.6" y="148">GP25</text>
<text x="94.6" y="144.5">GP24</text>
<text x="106.2" y="146.6">22</text>
<text x="62.6" y="150.1">25</text>
<text x="62.6" y="153.6">30</text>
<text x="69.8" y="151.5">GND</text>
<text x="69.8" y="155">GND</text>
<text x="94.6" y="151.5">GP27</text>
<text x="106.2" y="150.1">13</text>
<text x="62.6" y="157.2">34</text>
<text x="62.6" y="160.7">39</text>
<text x="69.8" y="158.6">GND</text>
<text x="92.6" y="158.6">ID_SD</text>
<text x="106.2" y="157.2">27</text>
<text x="106.2" y="160.7">28</text>
<text x="69.8" y="162.1">GND</text>
<text x="92.8" y="162.1">ID_SC</text>
</g>
<g font-size="3.2">
<text x="84.3" y="116.9" transform="rotate(-90 84.3 116.9)">B+</text>
<text x="90.7" y="161.4" transform="rotate(-90 90.7 161.4)">B+</text>
<text x="21.4" y="197.7">GND</text>
<text x="30.2" y="196">1</text>
<text x="84.2" y="218.9">3</text>
<text x="87.7" y="220.7">GND</text>
<text x="278" y="241.8">22</text>
<text x="283.5" y="243.6">HR-</text>
<text x="117.8" y="259.6" transform="rotate(-90 117.8 259.6)">10</text>
<text x="119.6" y="268.4" transform="rotate(-90 119.6 268.4)">GND</text>
<text x="133.7" y="264.9" transform="rotate(-90 133.7 264.9)">2</text>
<text x="135.5" y="273.7" transform="rotate(-90 135.5 273.7)">GND</text>
</g>
<g font-size="3.2" fill="#f00">
<text x="21.6" y="201.3">VDD</text>
<text x="30.2" y="199.5">2</text>
<text x="278" y="238.3">21</text>
<text x="283.5" y="240.1">HR+</text>
</g>
</svg>
